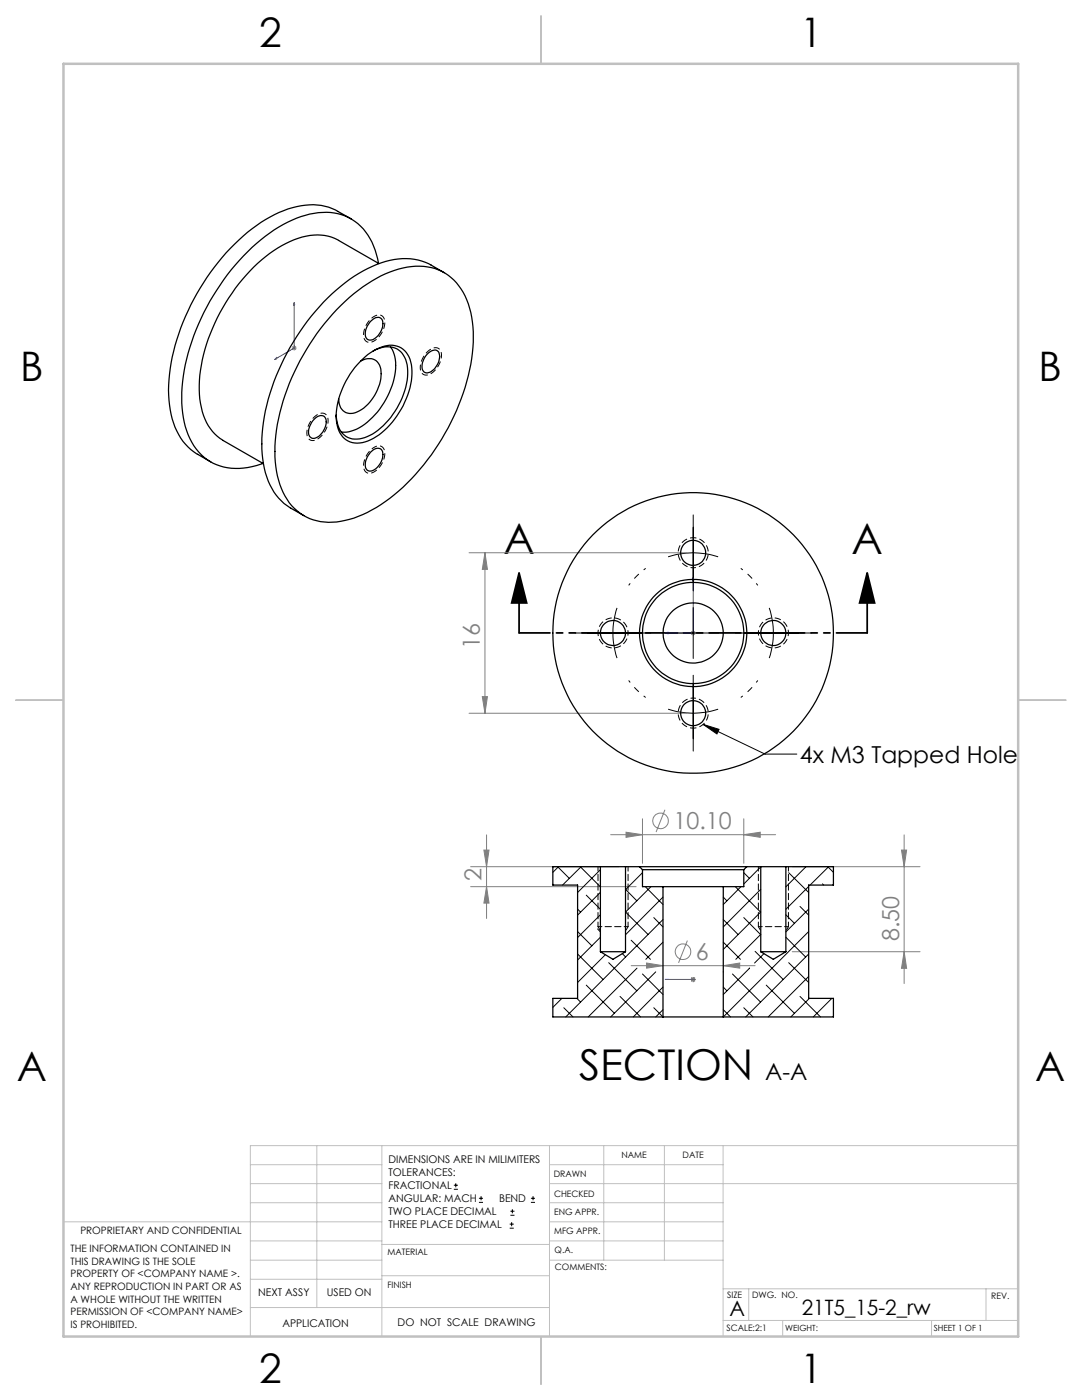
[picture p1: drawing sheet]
<svg xmlns="http://www.w3.org/2000/svg" width="216mm" height="279mm" viewBox="0 0 216 279" stroke-linecap="round" stroke-linejoin="round" font-family="sans-serif">
<g fill="none" stroke="#808080" stroke-width=".2">
<path d="M58.2 69.5h1M58.3 69.1l.8 .7M58.7 69v1M59.1 69.1l-.8 .7M93.6 110.3h43.5M96.8 110.3l.5 3.3h-1.1zM96.8 110.3v32M96.2 139h1.1l-.5 3.3zM137.8 126.3h1M137.9 126l.8 .7M138.3 125.8v1M138.7 126l-.8 .7"/>
<path d="M93.6 142.3h43.5M93.9 177h33M93.9 173h29.6M96.6 169.7h1l-.5 3.3zM97.1 166.6v16.7M97.1 177l.5 3.2h-1zM121.8 166.6h33M124.9 166.1l3.3 .5-3.3 .5zM128.2 163.4v8.9M132.7 161.6l-1.8 4.5M148.4 166.6l3.3-.5v1zM148.4 163.4v8.9"/>
<path d="M158.1 173h25.5M179.9 169.7h1l-.5 3.3zM180.4 166.6v29.7M125.9 192.7h24.8M129 192.2l3.3 .5-3.3 .5zM137.2 187.7l-1.8 4.5M137.8 195.5h1M137.9 195.1l.8 .7M138.3 195v1M138.7 195.1l-.8 .7M144.3 192.7l3.3-.5v1zM158.1 189.9h25.5"/>
<path d="M180.4 189.9l.5 3.4h-1z"/>
<circle cx="131.8" cy="163.8" r="1.55"/>
<circle cx="136.3" cy="189.9" r="1.55"/>
</g>
<g fill="none" stroke="#000" stroke-width=".2">
<path d="M133.3 111.1a15.8 15.8 0 0 1 10 0M138.3 102.8v15.1M114.7 126.3h15.2M123.1 121.3a15.9 15.9 0 0 0 0 10M133.2 126.3h10.2M138.3 121.2v10.2M138.3 134.8v15.1M146.7 126.3h15.2M153.5 121.3a15.9 15.9 0 0 1 0 10M133.3 141.5a15.8 15.8 0 0 0 10 0M140.3 144.6l3.2 1-.4 .9zM140.3 144.6l12.3 5.9h6.4"/>
<path d="M90.6 237.3h.8M90.6 236.5h.8M90.9 236.1v.9M95.6 240h.8M95.6 239.1h.8M96 238.7v.8M105.9 240h.9M105.9 239.1h.9M106.4 238.7v.8M101.7 245.1h.8M101.7 244.3h.8M101.8 242.5h.9"/>
<path d="M101.8 241.7h.9M102.1 243.9v.8M102.2 241.3v.8"/>
</g>
<path d="M103.6 114.3l1.5 6h-3zM103.6 114.3v12M173 114.3l1.5 6h-3zM173 114.3v12" fill="none" stroke="#000" stroke-width=".35"/>
<path d="M54.8 71.8l.4-.4v.2zM58.7 60.4v9.1l-3.9 2.3M58.7 60.4l.1 .4-.2 .1zM138.3 115.2l.1 .6h-.2zM138.3 115.2v11.1h-5.5M132.8 126.3l.5-.1v.3zM132.8 195.5h5.5M132.8 195.5h.5h-.5M138.2 195.5h.2zM138.3 195.5h.1" fill="none" stroke="#00f" stroke-width=".2"/>
<path d="M74.7 68a1.33 1.33 0 0 1-1.6 .1 1.33 1.33 0 0 1-.6-1.5 4.1 4.1 0 0 1 3.2-3.7 1.53 1.53 0 0 1 1 2.1 4.8 4.8 0 0 1-2 3M83.9 73.3a4.1 4.1 0 0 1 3.1-3.9 1.53 1.53 0 0 1 1 2.1 4 4 0 0 1-3 3.4 1.28 1.28 0 0 1-1.1-1.6M65.5 84a4.1 4.1 0 0 1-3.2 3.9 1.53 1.53 0 0 1-1-2.1 4 4 0 0 1 3.1-3.4 1.28 1.28 0 0 1 1.1 1.6M74.7 89.3a1.33 1.33 0 0 1 1.6-.1 1.33 1.33 0 0 1 .5 1.5 4.1 4.1 0 0 1-3.1 3.8 1.53 1.53 0 0 1-1.1-2.2 4.8 4.8 0 0 1 2.1-3M138.3 113.3a3 3 0 0 1-2.6-4.4 3 3 0 0 1 5.1-.2 3 3 0 0 1-2.2 4.6h-.3M125.3 126.3a3 3 0 0 1-4.4 2.6 3 3 0 0 1-.2-5.1 3 3 0 0 1 4.6 2.3v.2M138.3 139.3a3 3 0 0 1 2.7 4.4 3 3 0 0 1-5.2 .3 3 3 0 0 1 2.3-4.7h.2M151.3 126.3a3 3 0 0 1 4.5-2.6 3 3 0 0 1 .2 5.1 3 3 0 0 1-4.7-2.2v-.3" fill="none" stroke="#000" stroke-width=".2" stroke-dasharray="1.3 .6" stroke-dashoffset=".7" stroke-linecap="butt"/>
<path d="M128.8 113.4a16 16 0 0 0-3.4 3.4M151.2 116.8a16 16 0 0 0-3.4-3.4M125.4 135.8a16 16 0 0 0 3.4 3.4M147.8 139.2a16 16 0 0 0 3.4-3.4" fill="none" stroke="#000" stroke-width=".2" stroke-dasharray="15.2 1.3 1.3 1.3" stroke-dashoffset="14.7" stroke-linecap="butt"/>
<path d="M173 126.3h-69.4" fill="none" stroke="#000" stroke-width=".35" stroke-dasharray="6.3 1.3 1.3 1.3 1.3 1.3" stroke-dashoffset=".2"/>
<g fill="none" stroke="#c0c0c0" stroke-width=".2">
<path d="M50 232.4h26.2M50 236.2h26.2M63.2 228.6v32.3M76.2 228.6v38.1M109.6 228.6v38.1M109.6 232.4h34.7M109.6 236.2h93.6M120.5 228.6v22.9M132.6 228.6v22.9M144.3 228.6v38.1M203.2 228.6h-153.2v38.1M12.7 243.8h63.5"/>
<path d="M50 251.5h26.2M50 240h26.2M50 247.7h26.2M50 255.3h26.2M76.2 254.6h33.4M76.2 248.4h33.4M109.6 251.5h34.7M109.6 243.8h34.7M109.6 240h34.7M109.6 247.7h34.7M144.3 257.2h58.9M149.4 257.2v6.3"/>
<path d="M196.7 257.2v6.3M50 260.9h59.6M144.3 263.5h58.9M156.2 263.5v3.2M185.9 263.5v3.2"/>
</g>
<path d="M108 3.2v9.5M3.1 139.7h9.6M203.2 139.7h9.5M108 266.7v9.6" fill="none" stroke="#c0c0c0" stroke-width=".25"/>
<path d="M12.7 12.7h190.5v254h-190.5z" fill="none" stroke="#c0c0c0" stroke-width=".5"/>
<path d="M119.3 184.9h6M119.3 184.9l.5 .9M125.3 184.9l-.5 .9M151.3 184.9h6M151.3 184.9l.5 .9M157.3 184.9l-.5 .9" fill="none" stroke="#000" stroke-width=".2" stroke-dasharray="1.3 .6" stroke-dashoffset=".5"/>
<path d="M119.3 172.9v12M125.3 172.9v12M151.3 172.9v12M157.3 172.9v12" fill="none" stroke="#000" stroke-width=".2" stroke-dasharray="1.3 .6" stroke-dashoffset=".3"/>
<path d="M173 114.3l1.5 6h-3zM103.6 114.3l1.5 6h-3z" fill="#000"/>
<g fill="#00f">
<path d="M132.8 126.3l.5 .2v-.3zM138.3 115.2l-.1 .6h.2z"/>
<path d="M54.8 71.8l.4-.2v-.2zM58.7 60.4l-.1 .5 .2-.1zM132.8 195.5h.5zM138.2 195.5h.2zM132.8 195.5h.5zM138.2 195.5h.2z"/>
</g>
<g fill="#808080">
<path d="M124.9 166.1l3.3 .5-3.3 .5zM148.4 166.6l3.3-.5v1zM129 192.2l3.3 .5-3.3 .5zM144.3 192.7l3.3-.5v1z"/>
<path d="M97.1 177l.5 3.2h-1zM96.6 169.7h1l-.5 3.3z"/>
<path d="M179.9 169.7h1l-.5 3.3zM180.4 189.9l.5 3.4h-1z"/>
<path d="M96.8 110.3l.5 3.3h-1.1zM96.2 139h1.1l-.5 3.3z"/>
</g>
<path d="M140.3 144.6l3.2 1-.4 .9z" fill="#000"/>
<g fill="none" stroke="#000" stroke-width=".25">
<path d="M70.1 43.7a19.9 19.9 0 0 0-4.5-2.4 15.3 15.3 0 0 0-11.7 2 41.1 41.1 0 0 0-16.4 18.7 35.3 35.3 0 0 0-3.7 18.9 12.6 12.6 0 0 0 5.6 9.8l2.7 1.5M75.5 52.6a11.8 11.8 0 0 0-6.6-9.5 13.6 13.6 0 0 0-10.6 .8 37.2 37.2 0 0 0-15.8 15.1 39 39 0 0 0-6.2 22.4 13.2 13.2 0 0 0 5.6 10.7 12.2 12.2 0 0 0 10.6 .4M75.6 52.6l-8-4.6a10.3 10.3 0 0 0-9.7 .2 31.2 31.2 0 0 0-13.5 13.2 31.2 31.2 0 0 0-4.5 18.2 10.8 10.8 0 0 0 4 7.9l8.7 5M88.7 54.4a16 16 0 0 0-4.5-2.3 14.3 14.3 0 0 0-10.8 1.5 39.6 39.6 0 0 0-16.1 16.9 38 38 0 0 0-5 20.1 13.2 13.2 0 0 0 5.6 10.7l2.7 1.6M67.2 61.8a29.3 29.3 0 0 1 12.4-8.1 11 11 0 0 1 11 2.2 15.5 15.5 0 0 1 3.8 11.3 42.4 42.4 0 0 1-8.3 23.6 35.8 35.8 0 0 1-13.7 11.9 13.2 13.2 0 0 1-11.3 .5 10.9 10.9 0 0 1-5.5-7.4 27.1 27.1 0 0 1 .6-14.6 47.6 47.6 0 0 1 11-19.4zM71.8 72.2a9.1 9.1 0 0 1 6.5-3.3 4.2 4.2 0 0 1 3.8 3.9 15.9 15.9 0 0 1-4.8 12.6 8.6 8.6 0 0 1-6.5 3 4.2 4.2 0 0 1-3.6-4.1 16.1 16.1 0 0 1 4.6-12.1zM71.9 72.1a2.57 2.57 0 0 1 3-.2 2.57 2.57 0 0 1 1.2 2.7 9 9 0 0 1-5.2 7.8 2.47 2.47 0 0 1-3.3-2.8M73.9 64.2a1.55 1.55 0 0 1 2.2-.6 3 3 0 0 1-1.1 3.8 1.16 1.16 0 0 1-1.5 .4 1.16 1.16 0 0 1-.6-1.3l.4-1.4zM74.4 70.1a4.5 4.5 0 0 1 5.9 .4 8.2 8.2 0 0 1 .5 7.5 14.9 14.9 0 0 1-7.5 9.1 4 4 0 0 1-6.1-3.4l-.1-.9M77.9 69.3a7.6 7.6 0 0 1 .7 6.3 15.6 15.6 0 0 1-7.4 10.1l-1.6 .5h-1.5M85.2 70.7a1.63 1.63 0 0 1 2.2-.6 3.2 3.2 0 0 1-2.2 4.3 1.24 1.24 0 0 1-1-1.7l.4-1.1zM62.9 83.5a1.2 1.2 0 0 1 1.2-.6 1.2 1.2 0 0 1 1 1 3.4 3.4 0 0 1-2.7 3.6 1.6 1.6 0 0 1-.6-2.4l.6-1.1z"/>
<path d="M73.9 90.3a1.63 1.63 0 0 1 2.2-.6 3.1 3.1 0 0 1-1.1 3.9 1.21 1.21 0 0 1-2-.1 3.4 3.4 0 0 1 .9-3.2zM119.8 173h5M119.8 173h-9.5v3.6h5v22.6h-5v3.8h22M119.8 173v16.9M124.8 173h2.8M124.8 173v16.9M127.6 173h21.4M127.6 173l.6 .6M128.2 173.6h20.2M128.2 173.6v3.4h4.1M132.3 177h12M132.3 177v26"/>
<path d="M144.3 177v26M148.4 173.6v3.4h-4.1M149 173h2.8M149 173l-.6 .6M151.8 173h5M151.8 173v16.9M156.8 173h9.5v3.6h-4.9v22.6h4.9v3.8h-22M156.8 173v16.9M119.8 189.9h5M119.8 189.9l2.5 1.6 2.5-1.6M151.8 189.9h5M151.8 189.9l2.5 1.6 2.5-1.6"/>
<path d="M132.3 203h12"/>
<circle cx="138.3" cy="110.3" r="2.49"/>
<circle cx="122.3" cy="126.3" r="2.5"/>
<circle cx="138.3" cy="126.3" r="28"/>
<circle cx="138.3" cy="126.3" r="10.1"/>
<circle cx="138.3" cy="126.3" r="10.7"/>
<circle cx="138.3" cy="126.3" r="6"/>
<circle cx="154.3" cy="126.3" r="2.5"/>
<circle cx="138.3" cy="142.3" r="2.49"/>
</g>
<g fill="none" stroke="#000" stroke-width=".2">
<path d="M110.3 176.5l.2 .1M111.3 173l2.3 2.3M111.4 173l-1.1 1.1M115.8 173l4 4M116 173l-3.7 3.6M117 178.6l2.8 2.9M119.8 173.6l-4.5 4.5M119.8 178.1l-4.5 4.5M124.8 177.5l2.3 2.3M124.8 173h.1M124.9 173l-.1 .1M128.2 174.2l-3.4 3.4"/>
<path d="M128.2 176.4h.1M128.8 177l3.5 3.5M129.9 177l-5.1 5M132.3 179l-7.5 7.5M144.3 179l.7 .8M146.7 177l5.1 5M147.8 177l-3.5 3.5M148.4 174.2l1.1 1.1M151.7 173l.1 .1M151.8 173l-3.4 3.4M151.8 177.5l-7.5 7.5M157.4 174.2l4 3.9"/>
<path d="M160.7 173h.1M160.8 173l-4 4M161.4 176.9l-4.6 4.6M164.1 176.4l.3 .2M165.2 173l1.1 1.1M165.3 173l-3.7 3.6M166.3 176.5l-.2 .1M112.1 199.2l-1.8 1.8M115.1 199.2l.8 .8M115.3 190.4l5 5.1M115.3 185.9l2.8 2.9M115.3 181.4l.6 .6"/>
<path d="M117 196.6l5.6 5.6M119.2 185.4l.6 .6M119.8 182.6l-4.5 4.5M119.8 187l-4.5 4.6M120.8 190.5l-5.5 5.6M121.5 192.1l5.6 5.6M123.7 198.9l4.1 4.1M124.2 190.3l.6 .7M124.8 182l4.5 4.5M125.9 187.6l3.9 3.9M127.1 193.2l-9.7 9.8M128.2 194.4l4.1 4.1"/>
<path d="M130.5 183.1l1.8 1.9M130.8 194l-9 9M132.3 183.5l-19.4 19.5M132.3 188l-3.4 3.5M132.3 197l-5.9 6M144.3 197l.7 .7M144.3 188l3.4 3.5M144.3 183.5l3 3M144.3 194h.1M146.2 194.4l5.6 5.6M148.4 183.1l3.4 3.4M149.5 193.2v.1"/>
<path d="M149.6 193.2l-5.3 5.3M150.7 189.9l5.6 5.6M151.8 182l-7.5 7.5M151.8 186.5l-5 5M152.4 190.3l-1.8 1.9M152.9 196.6l5.6 5.6M156.8 187l4 4M156.8 182.6l1.7 1.7M157.4 192.1l4 4M159.6 198.9l4.1 4.1M159.6 180.9l1.8 1.7M161.4 181.4l-4.6 4.6"/>
<path d="M161.4 185.9l-17.1 17.1M161.4 190.4l-12.6 12.6M161.4 194.9l-8.1 8.1M161.5 199.2l-3.7 3.8M166 199.2l-3.7 3.8M112.5 201.1l1.8 1.9M130.5 201.1l1.8 1.9M132.3 201.5l-1.5 1.5M144.3 201.5l1.5 1.5M148.4 201.1l1.8 1.9"/>
</g>
<g font-size="8.5">
<text x="100.4" y="110.6">A</text>
<text x="169.9" y="110.6">A</text>
<text x="115.5" y="215.5">SECTION</text>
</g>
<g font-size="8.1">
<text x="51.7" y="9.3">2</text>
<text x="159.7" y="9.3">1</text>
<text x="4" y="76">B</text>
<text x="207.2" y="76">B</text>
<text x="3.3" y="215.7">A</text>
<text x="206.5" y="215.7">A</text>
<text x="51.7" y="276">2</text>
<text x="159.7" y="276">1</text>
</g>
<g font-size="4.7" fill="#808080">
<text x="95.8" y="129.5" transform="rotate(-90 95.8 129.5)">16</text>
<text x="134.4" y="165.5">10.10</text>
<text x="96.1" y="175.9" transform="rotate(-90 96.1 175.9)">2</text>
<text x="138.9" y="191.6">6</text>
<text x="179.4" y="187.8" transform="rotate(-90 179.4 187.8)">8.50</text>
</g>
<g font-size="4.7">
<text x="159.6" y="152.2">4x M3 Tapped Hole</text>
<text x="152.7" y="215.5">A-A</text>
</g>
<g font-size="4.2">
<text x="145.6" y="262.7">A</text>
<text x="160" y="262.4">21T5_15-2_rw</text>
</g>
<g font-size="2.1">
<text x="77.5" y="232.2">DIMENSIONS ARE IN MILIMITERS</text>
<text x="77.5" y="234.7">TOLERANCES:</text>
<text x="77.5" y="237.3">FRACTIONAL</text>
<text x="77.5" y="239.9">ANGULAR: MACH</text>
<text x="99.6" y="239.9">BEND</text>
<text x="77.5" y="242.5">TWO PLACE DECIMAL</text>
<text x="77.5" y="245.1">THREE PLACE DECIMAL</text>
<text x="51.5" y="258.7">NEXT ASSY</text>
<text x="65.2" y="258.6">USED ON</text>
<text x="56.3" y="264.8">APPLICATION</text>
<text x="79.3" y="264.6">DO NOT SCALE DRAWING</text>
</g>
<g font-size="2">
<text x="14.1" y="249.9">THE INFORMATION CONTAINED IN</text>
<text x="16" y="246.3">PROPRIETARY AND CONFIDENTIAL</text>
<text x="14.1" y="252.4">THIS DRAWING IS THE SOLE</text>
<text x="14.1" y="254.9">PROPERTY OF &lt;COMPANY NAME &gt;.</text>
<text x="14.1" y="257.4">ANY REPRODUCTION IN PART OR AS</text>
<text x="14.1" y="260">A WHOLE WITHOUT THE WRITTEN</text>
<text x="14.1" y="262.5">PERMISSION OF &lt;COMPANY NAME&gt;</text>
<text x="14.1" y="265">IS PROHIBITED.</text>
</g>
<g font-size="1.8">
<text x="124" y="231.1">NAME</text>
<text x="136.2" y="231.1">DATE</text>
<text x="110.5" y="234.8">DRAWN</text>
<text x="110.5" y="238.9">CHECKED</text>
<text x="110.6" y="242.5">ENG APPR.</text>
<text x="77.3" y="250.5">MATERIAL</text>
<text x="110.6" y="246.3">MFG APPR.</text>
<text x="110.7" y="250">Q.A.</text>
<text x="77.3" y="257">FINISH</text>
<text x="110.7" y="253.5">COMMENTS:</text>
<text x="145.1" y="259">SIZE</text>
<text x="150.1" y="259.1">DWG. NO.</text>
<text x="197.8" y="259.2">REV.</text>
<text x="145" y="265.7">SCALE:2:1</text>
</g>
<g font-size="1.7">
<text x="156.7" y="265.7">WEIGHT:</text>
<text x="186.3" y="265.7">SHEET 1 OF 1</text>
</g>
</svg>
